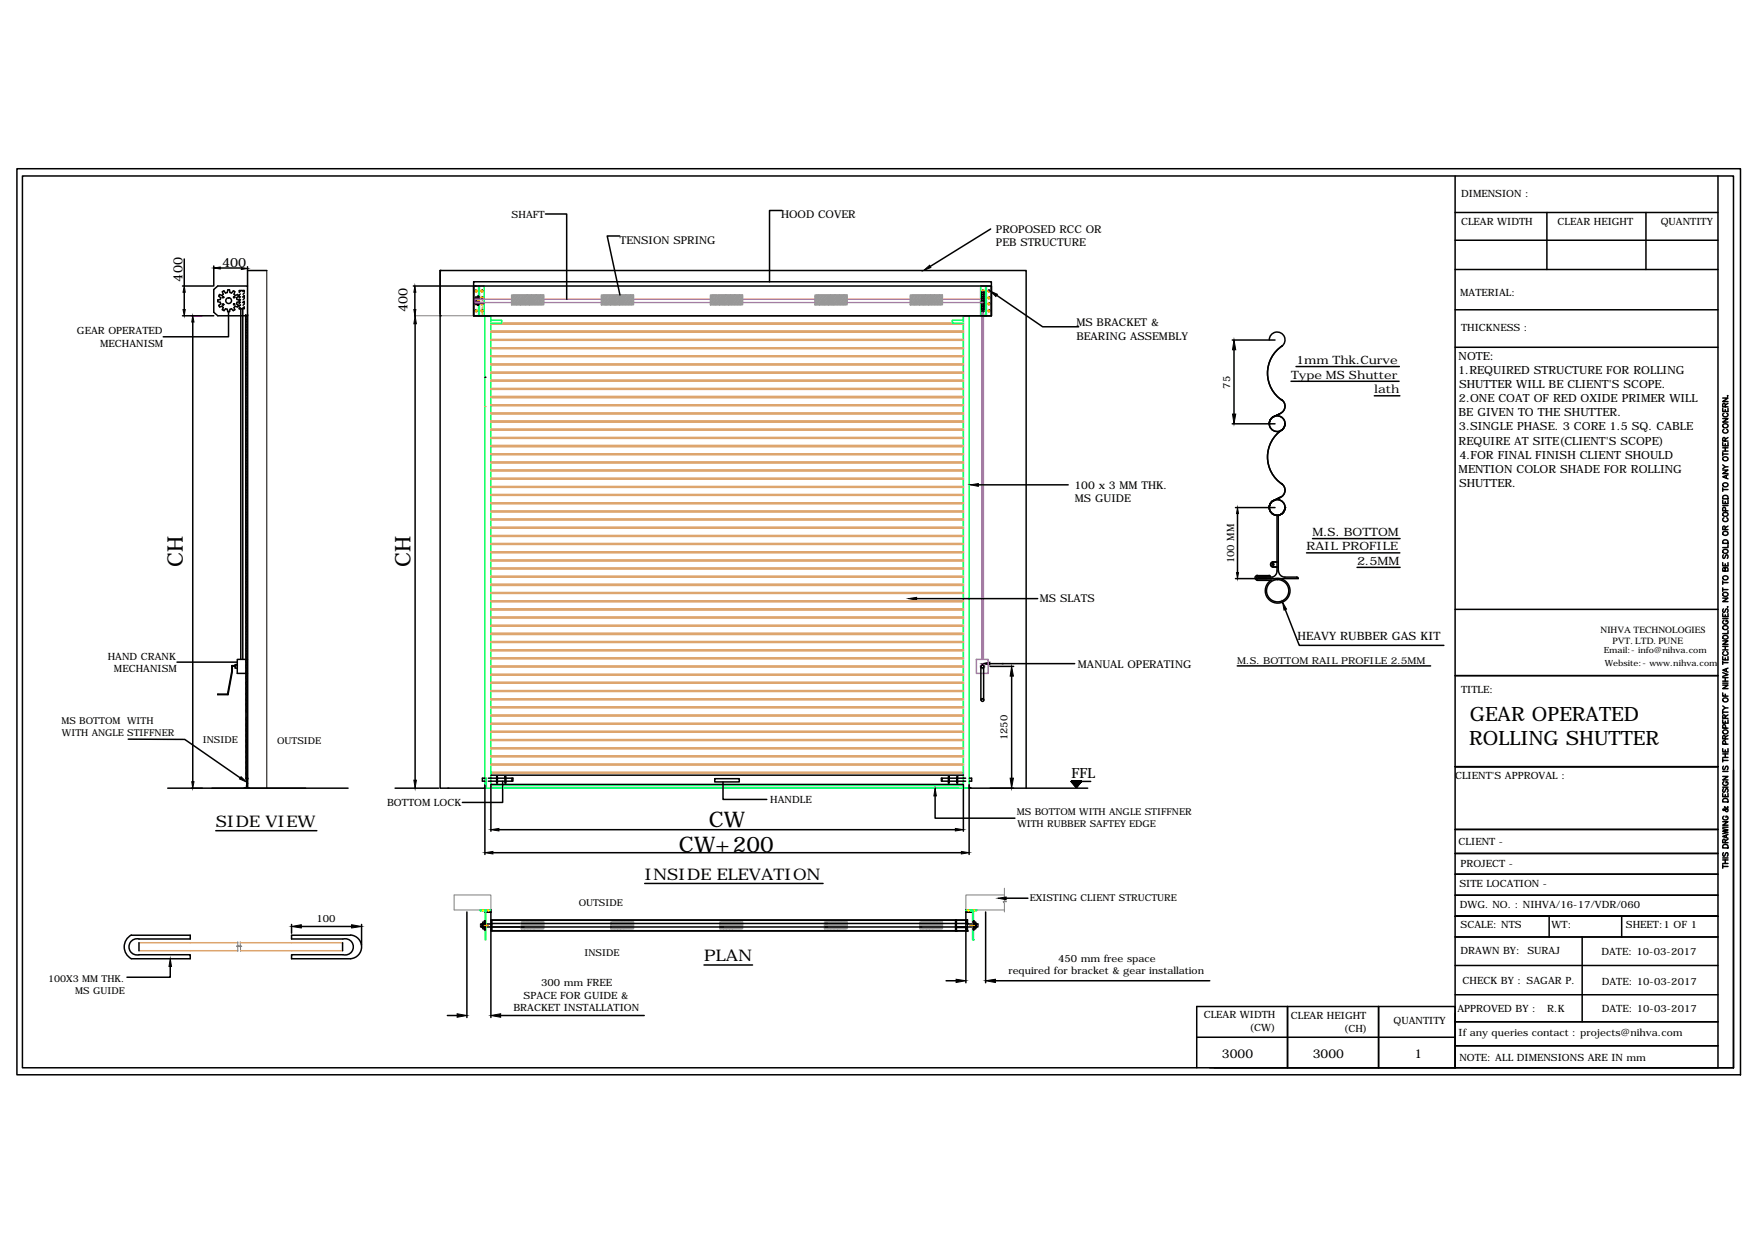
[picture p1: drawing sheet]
<svg xmlns="http://www.w3.org/2000/svg" width="297mm" height="210mm" viewBox="0 0 297 210" stroke-linecap="round" stroke-linejoin="round" font-family="sans-serif">
<!-- layer: 0 -->
<g fill="none" stroke="#dda56e" stroke-width=".25">
<path d="M83.1 59h80M83.1 58.9h80M83.1 57.6h80M83.1 57.5h80M83.1 56.2h80M83.1 56.1h80M83.1 54.8h80M83.1 54.7h80M83.1 53.5h80M82.1 68.8h.1M83.1 79.7h80M83.1 79.6h80"/>
<path d="M83.1 78.3h80M83.1 78.2h80M83.1 76.9h80M83.1 76.8h80M83.1 75.6h80M83.1 75.4h80M83.1 74.2h80M83.1 74.1h80M83.1 72.8h80M83.1 72.7h80M83.1 71.4h80M83.1 71.3h80"/>
<path d="M83.1 70h80M83.1 69.9h80M83.1 68.7h80M83.1 68.5h80M83.1 67.3h80M83.1 67.1h80M83.1 65.9h80M83.1 65.8h80M83.1 64.5h80M83.1 64.4h80M83.1 63.1h80M83.1 63h80"/>
<path d="M83.1 61.8h80M83.1 61.6h80M83.1 60.4h80M83.1 60.2h80M83.1 99.1h80M83.1 98.9h80M83.1 97.7h80M83.1 97.6h80M83.1 96.3h80M83.1 96.2h80M83.1 94.9h80M83.1 94.8h80"/>
<path d="M83.1 93.5h80M83.1 93.4h80M83.1 92.1h80M83.1 92h80M83.1 90.8h80M83.1 90.7h80M83.1 89.4h80M83.1 89.3h80M83.1 88h80M83.1 87.9h80M83.1 86.6h80M83.1 86.5h80"/>
<path d="M83.1 85.2h80M83.1 85.1h80M83.1 83.8h80M83.1 83.7h80M83.1 82.5h80M83.1 82.4h80M83.1 81.1h80M83.1 81h80M83.1 119.8h80M83.1 119.7h80M83.1 118.4h80M83.1 118.3h80"/>
<path d="M83.1 117h80M83.1 116.9h80M83.1 115.6h80M83.1 115.5h80M83.1 114.3h80M83.1 114.2h80M83.1 112.9h80M83.1 112.8h80M83.1 111.5h80M83.1 111.4h80M83.1 110.1h80M83.1 110h80"/>
<path d="M83.1 108.7h80M83.1 108.6h80M83.1 107.4h80M83.1 107.2h80M83.1 106h80M83.1 105.9h80M83.1 104.6h80M83.1 104.5h80M83.1 103.2h80M83.1 103.1h80M83.1 101.8h80M83.1 101.7h80"/>
<path d="M83.1 100.4h80M83.1 100.3h80M83.1 130.9h80M83.1 130.7h80M83.1 129.5h80M83.1 129.4h80M83.1 128.1h80M83.1 128h80M83.1 126.7h80M83.1 126.6h80M83.1 125.3h80M83.1 125.2h80"/>
<path d="M83.1 123.9h80M83.1 123.8h80M83.1 122.6h80M83.1 122.5h80M83.1 121.2h80M83.1 121.1h80M23.5 159.6h16.7M40.7 159.6h17.3M23.5 160.9h16.7M40.7 160.9h17.3"/>
</g>
<g fill="none" stroke="#0f0" stroke-width=".25">
<path d="M80.2 48.4h1.7v5.1h-1.7zM80.2 53.5h1.7M81 48.4v5.1M81.1 48.4v5.1M82.2 53.5h.9M83.1 54.2h1.8v.5h-1.8M163.1 53.5h.9v79.9h-.9zM163.1 54.2h-1.9v.5h1.9M166 48.4h1.8v5.1h-1.8zM166.3 50.4h.1l-.1 1M166.4 50.4h.1v1.1h-.1M166.6 49.6h.1v2.7l-.1-1.4v1.2l-.1-.2v-2l.1-.1v1.1z"/>
<path d="M166.6 50.4v1M166.7 48.4h.2v5.1h-.2l.2-.1v-4.9zM166.7 49.6v-.2h.1v1.5M166.8 50.9v1.5h-.1v-.1M166.8 50.9v1.5M166.8 49.4v1.5M166.8 48.4v5.1M166.9 51.6h.1M166.9 51.8h.1M166.9 50.1h.1M166.9 50.2h.1M166.9 48.4v5.1"/>
<path d="M82.1 133.4v-79.9h1v79.9M81.3 154.2v-.2h1.8v.2h-1.8h.1M82.1 154.2h.1v4.9h-.1zM163.5 154h1.8v.2h-1.8zM164.2 154.2h.3M164.6 154.2v4.9h.3M164.7 154.2v4.9"/>
<circle cx="80.6" cy="49.2" r=".15"/>
<circle cx="80.6" cy="50.4" r=".15"/>
<circle cx="80.6" cy="52.6" r=".15"/>
<circle cx="80.6" cy="51.4" r=".15"/>
<circle cx="81.6" cy="49.2" r=".15"/>
<circle cx="81.6" cy="52.6" r=".15"/>
<circle cx="81.6" cy="50.4" r=".15"/>
<circle cx="81.6" cy="51.4" r=".15"/>
<circle cx="166.4" cy="52.6" r=".15"/>
<circle cx="166.4" cy="49.2" r=".15"/>
<circle cx="167.4" cy="50.4" r=".15"/>
<circle cx="167.4" cy="49.2" r=".15"/>
<circle cx="167.4" cy="51.4" r=".15"/>
<circle cx="167.4" cy="52.6" r=".15"/>
</g>
<path d="M81.6 52v1.5h-1.4M166.3 52.8v.7h1.5" fill="none" stroke="#b88a5c" stroke-width=".25"/>
<path d="M80.3 51.2h86.1M81.6 51.4l.2 .1M166.4 50.7h-86.1v.5h1.3M166.4 50.2v1.9M166.5 50.2v1.9" fill="none" stroke="#f0f" stroke-width=".25"/>
<path d="M81.8 50.8l-.2 .1" fill="none" stroke="#b85c8a" stroke-width=".25"/>
<path d="M81.8 133.4h82M82.3 131.7v1.7M83.1 133h79.8v.4M83.1 133.4h79.1" fill="none" stroke="#0ff" stroke-width=".25"/>
<g fill="none" stroke="#000" stroke-width=".25">
<path d="M2.9 28.6h291.7v153.3h-291.7zM3.8 29.8h289.6v150.9h-289.6zM92.3 36.2h3.6v14.5M104.9 39.9h-2.1l2.1 10M132.4 35.6h-2.2v12.1M167.7 38.8l-10.3 6.3M246.3 29.8v150.9v-10.3h-43.7v10.3M246.3 36h44.5M261.8 36v9.6M278.6 36v9.6M290.8 29.8v150.9h-86M30.9 48.4h5.2"/>
<path d="M30.9 53.5h5.3M31.2 43.8v4.6M31.2 49.5v2.9M32.6 54.5v77.8M36.2 49l.7-.6h5v5.1h-5l-.7-.6zM36.2 45v3.4M36.2 45.4h4.5M36.9 51.1l.4 .1 .1 .2-.4 .3M36.9 50.7v.3M37 50.2l.4 .2-.1 .3-.4 .1M37 51.7l.2 .2M37.2 52l.4-.2 .2 .3-.2 .3"/>
<path d="M37.2 49.8l-.2 .3M37.6 49.4l.2 .4-.2 .2-.4-.1M37.7 52.4l.2 .2M37.9 49.2l-.2 .2M37.9 52.6l.3-.3 .3 .1 .1 .4M38.6 49.1l-.1 .4-.3 .1-.3-.3M38.7 52.8v4.2h-11.1M38.8 49.1l.1 .4 .3 .1 .3-.3M38.8 49.1h-.2M38.8 52.7h-.2M39.5 52.6l-.3-.3-.3 .1-.1 .4M39.5 49.2l.2 .2-.1 .4 .2 .2 .4-.2 .2 .3"/>
<path d="M40.2 52l-.4-.2-.2 .3 .1 .3-.2 .2M40.4 51.7l-.2 .2M40.4 50.2l-.4 .2 .1 .3 .4 .1M40.5 49.4v-.2h.8v.2M40.5 50v.4M40.5 51v.4M40.5 52.1v.2M40.5 50.7v.3M40.5 51.1l-.4 .1-.1 .2 .4 .3M40.7 49.8l-.2 .1M40.7 50.7l-.2 .2 .2-.2M40.7 51.6l-.2 .2 .2-.2"/>
<path d="M40.7 50.2l-.2 .2M40.7 51.2l-.2 .1M40.7 52.1l-.2 .2M40.8 52.3v59.3M40.8 49.2l-.3 .3M41.1 52.3v59.3M41.3 49.2l-.2 .1M41.3 50.1l-.2 .2M41.3 51l-.2 .2M41.3 52.1v.2h-.8M41.3 50v.4M41.3 51v.4"/>
<path d="M41.3 49.6l-.2 .2M41.3 50.5l-.2 .2M41.3 51.5l-.2 .2M41.3 51.9l-.3 .4M41.9 45.2v3.2M41.9 45.8h3.3M70 48.4h10.6M70.2 49.5v4M70.3 54.8v77.3M74.5 45.8h.1M74.5 53.5h.1M74.5 45.8v7.4"/>
<path d="M80.2 47.7h87.6v5.8h-87.6zM80.5 50.7h.5M80.5 51.2h.5M80.5 50.9h.1M80.8 50.2h.2v1.5h-.2zM80.8 50.6h-.3v.7h.3M80.8 50.4h-.2v1.1h.2M80.8 50.3h.2M80.8 50.4h.2M80.8 51.4h.2M80.8 51.6h.2M166 48.4h1.8v5.1h-87.6v-5.1h87.6"/>
<path d="M166.1 49.5l.2 .1 .2-.1M166.1 49.4v3M166.1 49.8h.4M166.1 50.2h.4M166.2 50.6h.3M166.2 50.9h.3M166.5 51.3h-.3M166.5 51.6h-.3M166.5 52h-.4M166.5 52.7h-.4M166.5 49.4v3l-.2-.1-.2 .1M168.7 50l7.8 5.3h6.1"/>
<path d="M208.6 57.6h7.2M208.9 59.2v10.9M214.8 57.5a1.33 1.33 0 0 1 2-1.1 1.33 1.33 0 0 1 .1 2.2M217 58.5a5.5 5.5 0 0 0 0 9.3M246.3 45.6h44.5M246.3 40.7h44.5M246.3 52.4h44.5M246.3 58.8h44.5M82.1 63.9h.1M208.6 71.7h7.2M214.8 71.7h.1M215.4 70.6l1.3-.6-1.3 .6"/>
<path d="M215.4 70.6a1.33 1.33 0 0 0 .1 2.3 1.33 1.33 0 0 0 2-1.2M216.8 67.6a1.33 1.33 0 0 1 .7 1.2 1.33 1.33 0 0 1-.8 1.2 1.33 1.33 0 0 0 .2-2.4M216.9 72.8a1.33 1.33 0 0 0-.1-2.3 1.33 1.33 0 0 0-2 1.2 1.33 1.33 0 0 1 2-1.1 1.33 1.33 0 0 1 0 2.3M217 72.7a5.5 5.5 0 0 0 0 9.3M218.5 64.5h18.3M219.4 62h17.4M232.6 67h4.3M291.6 79.6h.9l-.9 .6h.9M291.6 74.9v.6h.9v-.6M291.6 70.9h.9l-.9 .5h.9M291.6 69.1v.6h.9v-.6M291.6 67.4h.9l-.9 .6h.9"/>
<path d="M291.6 76.6v.6M291.6 78.7l.4 .3M291.6 76.9h.9M291.6 76.4h.9M291.6 75.8h.9M291.6 71.9a.42 .42 0 0 1 .6-.2 .42 .42 0 0 1 .1 .6 .43 .43 0 0 1-.5 .1 .43 .43 0 0 1-.2-.5zM291.7 77.4a.43 .43 0 0 1 .5 0 .43 .43 0 0 1 .2 .4 .42 .42 0 0 1-.6 .2 .42 .42 0 0 1-.1-.6zM291.8 72.7a.33 .33 0 0 0-.2 .3 .33 .33 0 0 0 .3 .3h.2a.33 .33 0 0 0 .4-.3 .33 .33 0 0 0-.2-.3M291.8 70a.3 .3 0 0 0-.2 .3 .3 .3 0 0 0 .3 .3h.2a.3 .3 0 0 0 .4-.3 .3 .3 0 0 0-.2-.3M292 74.7v-.5l-.3-.1-.1 .6h.9M292 68.9v-.5l-.3-.1-.1 .6h.9M292 69.3v.4"/>
<path d="M292 75.1v.4M292 75.8v.6M292.4 67h.1M292.5 79h-.5l-.4 .4M292.5 74.1l-.5 .3M292.5 68.3l-.5 .3M165.6 82.1h15.2M209.1 97.9h10.6M209.1 85.9h6.7M209.5 86.9v10M212.8 97.4h2M212.8 98.2h2.4"/>
<path d="M212.8 97.6h2.2M212.8 98h2.9M212.8 97.6l-.2 .2 .2 .2M212.8 97.4a.4 .4 0 0 0-.4 .4 .4 .4 0 0 0 .4 .4M213.1 97.7h2.3M213.1 97.7l-.2 .2M214.8 85.9h.1M214.8 97.4l.2 .2M215.4 84.8a1.33 1.33 0 0 0 .1 2.3 1.33 1.33 0 0 0 2-1.2M215.5 95.1h.6M215.5 95.2h.6M215.5 96h.6"/>
<path d="M215.5 95.1a.44 .44 0 0 0-.5 .5 .44 .44 0 0 0 .5 .4M215.5 95.2a.4 .4 0 0 0-.4 .4 .4 .4 0 0 0 .4 .4M215.7 98a2.1 2.1 0 0 1 2.6 2.3 2.1 2.1 0 0 1-3.2 1.4 2.1 2.1 0 0 1 .1-3.5M216.1 87.3v9.4M216.1 96.7a1.08 1.08 0 0 1-.7 1M216.4 87.4v9.2M216.4 96.6a1.08 1.08 0 0 0 1.1 1.1M216.5 87.2l-.1 .1M216.7 84.2l-1.3 .6 1.3-.6M216.8 81.8a1.33 1.33 0 0 1 .7 1.2 1.33 1.33 0 0 1-.8 1.2 1.33 1.33 0 0 0 .2-2.3M216.9 87a1.33 1.33 0 0 0-.1-2.3 1.33 1.33 0 0 0-2 1.2 1.33 1.33 0 0 1 2-1.2 1.33 1.33 0 0 1 0 2.4M217.5 85.9h.1"/>
<path d="M217.5 97.7h2.1l.1 .2M221.1 93.6h15.8M222.2 91.2h14.8M229.7 96h7.3M291.6 95.2v.6h.9v-.6M291.6 84.7v.5h.9v-.5M291.6 82.6v.6M291.6 98.3v.6M291.6 99.5v.6M291.6 99.8h.9M291.6 98.6h.9M291.6 85.6h.9"/>
<path d="M291.6 82.9h.9M291.6 97.6a.42 .42 0 0 1 .6-.1 .42 .42 0 0 1 .1 .6 .43 .43 0 0 1-.5 0 .43 .43 0 0 1-.2-.5zM291.6 93.2a.42 .42 0 0 1 .6-.2 .42 .42 0 0 1 .1 .6 .43 .43 0 0 1-.5 0 .43 .43 0 0 1-.2-.4zM291.6 91.6a.5 .5 0 0 1 .9 .1v.3h-.9zM291.6 90.1a.42 .42 0 0 1 .6-.2 .42 .42 0 0 1 .1 .6 .43 .43 0 0 1-.5 .1 .43 .43 0 0 1-.2-.5zM291.6 86.9a.44 .44 0 0 1 .6-.2 .44 .44 0 0 1 .2 .5 .44 .44 0 0 1-.5 .2 .44 .44 0 0 1-.3-.5zM291.6 84a.5 .5 0 0 1 .9 .1v.3h-.9zM291.7 93.9l-.1 .2 .1 .4 .2-.1 .3-.5 .3 .2-.2 .4M291.7 81.8a.43 .43 0 0 1 .5 0 .43 .43 0 0 1 .2 .4 .42 .42 0 0 1-.6 .2 .42 .42 0 0 1-.1-.6zM291.8 87.7a.33 .33 0 0 0-.2 .3 .33 .33 0 0 0 .3 .3h.2a.33 .33 0 0 0 .4-.3 .33 .33 0 0 0-.2-.3M292 96.3l.2-.2h.2l.1 .2v.4h-.9l.1-.6 .3 .1v.5M292 89.6v-.5h-.3l-.1 .5h.9"/>
<path d="M292 84.9v.3M292 95.4v.4M292 86.5v-.5l-.3-.1-.1 .6h.9M292.2 80.5v.4M292.5 92.2v.5h-.9M292.5 80.4l-.9 .3 .9 .4M292.5 89.1l-.5 .3M30 112.1h10.2M39.8 112.7h-.6v1l-.7 3.8-1.6 .1h1.7l.7-3.9M39.8 112.8h-.5v.9M40.2 112.8v-.3h-.4v.6h.4M41.9 111.6h-1.7v2.4h1.7"/>
<path d="M155.1 101.3h20.5M166 112.8v5.7M166.5 112.8v5.7M167.5 112.3h14.4M167.6 112.8h4M169.6 112.3h.1M171.2 114.5v17.2M209.4 112.7h32.7M217.5 103.2l2.4 6h24.5M246.3 114.4h44.5M246.3 103.2h44.5M291.6 117.3v.5h.9"/>
<path d="M291.6 116h.9l-.9 .6h.9M291.6 113.9l.9 .3-.9 .3M291.6 111.2v.5h.9v-.5M291.6 108.5h.9l-.9 .6h.9M291.6 103.9v.5h.9v-.5M291.6 101.2h.9l-.9 .6h.9M291.6 111.9v.6M291.6 119.5l.4 .3M291.6 115.6h.9M291.6 115.3h.9M291.6 114.7h.9M291.6 112.2h.9"/>
<path d="M291.6 110h.9M291.6 109.4h.9M291.6 104.7h.9M291.6 118.3a.42 .42 0 0 1 .6-.2 .42 .42 0 0 1 .1 .6 .43 .43 0 0 1-.5 .1 .43 .43 0 0 1-.2-.5zM291.6 107.7a.41 .41 0 0 1 .6-.2 .41 .41 0 0 1 .1 .6 .43 .43 0 0 1-.5 .1 .43 .43 0 0 1-.2-.5zM291.6 100.4a.42 .42 0 0 1 .6-.1 .42 .42 0 0 1 .1 .6 .43 .43 0 0 1-.5 0 .43 .43 0 0 1-.2-.5zM291.7 106a.43 .43 0 0 1 .5-.1 .43 .43 0 0 1 .2 .5 .42 .42 0 0 1-.6 .2 .42 .42 0 0 1-.1-.6zM291.7 103.1l-.1 .2 .1 .4 .2-.1 .3-.5 .3 .2-.2 .4M291.8 110.3a.33 .33 0 0 0-.2 .4 .33 .33 0 0 0 .3 .2h.2a.33 .33 0 0 0 .4-.2 .33 .33 0 0 0-.2-.4M291.8 105a.33 .33 0 0 0-.2 .4 .33 .33 0 0 0 .3 .2h.2a.32 .32 0 0 0 .4-.3 .32 .32 0 0 0-.4-.3v.2M292 104.1v.3M292 109.4v.6"/>
<path d="M292 111.4v.3M292 114.7v.6M292 117.5v.3M292.2 113.2v.5M292.4 102.7h.1zM292.5 119.8h-.5l-.4 .4M292.5 113.1l-.9 .3 .9 .4M292.5 106.8v.5h-.9M21.7 125.1l9.6 .1 9.4 6.5M28.4 133.4h30.5M41.7 131.9l.1 .2M41.7 131.8l.1 .2"/>
<path d="M41.7 131.8l.1-.1 .1 .2M41.8 133l-.1 .4h-.4M41.8 132.1v1.3M41.8 133.4h.3M41.9 131.9l-.1-.3-.1 .3M66.9 133.4h7.3M75.8 133.4h.1M82.1 133.4h-7.6v-87.6h99.2v87.6M82.1 132.9v11.7M82.1 131.7h-.5v.5h.5M82.7 131.7h1.4M82.7 132.2h1.4"/>
<path d="M83.1 133v7.7M83.1 131.2h80M83.1 132.8h80M84.1 131.5h.1v1.1h-.1zM84.2 131.7h1.3M84.2 132.2h1.3M85.1 132.3v3.5h-6.8M85.5 131.5h.1v1.1h-.1zM85.6 131.7h1.2v.5h-1.2M86.8 131.7h-.2v.5M121 131.8h4.1v.6h-4.1zM122.4 132.4v2.9h7.4"/>
<path d="M158.3 134.7v3.8h13.5M159.3 131.7h.2v.5M160.5 131.7h-1.2v.5h1.2M160.5 131.5h.1v1.1h-.1zM160.6 131.7h1.4M160.6 132.2h1.4M162 131.5h.1v1.1h-.1zM162.1 131.7h1.3M162.1 132.2h1.3M163.1 133v7.7M164 133.4h20.1M164 132.9v11.7"/>
<path d="M164.1 131.7h.4v.5h-.4M164.2 133.3h.1M181.3 132.3h.1M181.4 132.3h-.1M181.5 132.3l-.1 .1zM181.5 132.4l.1-.1-.1 .1M181.5 132.5l.1-.2-.1 .2M181.6 132.6v-.3v.3M181.6 132.3v.2zM181.6 132.6l.1-.3-.1 .3M181.6 132.7l.2-.4-.1 .4 .1-.4-.1 .4M181.7 132.3l-.1 .3z"/>
<path d="M181.7 132.3l-.1 .3M181.8 132.7l.1-.4-.1 .5M181.8 132.8l.2-.5-.2 .5M181.8 132.3l-.1 .4zM181.9 132.9l.2-.6-.1 .7 .2-.7-.2 .7M182 133l.3-.7-.2 .8M182 132.3l-.2 .6zM182 132.3l-.1 .6M182.2 133.2l.2-.9-.2 1M182.3 132.3l-.2 .8M182.4 132.3l-.3 .9zM182.4 133l.2-.7-.2 .8 .2-.8-.4 .9"/>
<path d="M182.5 132.3l-.3 .9zM182.5 132.9l.2-.6-.2 .6M182.5 132.8l.2-.5-.1 .5M182.6 132.8l.1-.5-.1 .5M182.6 132.3l-.2 .7zM182.6 132.7l.1-.4-.1 .5M182.7 132.3l-.2 .6M182.7 132.7l.1-.4-.1 .4M182.7 132.6l.2-.3-.1 .3M182.8 132.5l.1-.2-.1 .2M182.8 132.3l-.1 .3zM182.9 132.4l.1-.1-.2 .2"/>
<path d="M183 132.3v.1M184.6 132.3h-1.6l-.8 1-.9-1h1.7v.1M290.8 129.8h-44.5h44.5M291.6 139.1h.9l-.9 .6h.9M291.6 134.3v.6h.9v-.6M291.6 131.4h.9l-.9 .6h.9M291.6 126.7v.6h.9v-.6M291.6 121.9v.5h.9v-.5M291.6 120.3v.5M291.6 128.4v.6M291.6 133.3h.9M291.6 130.6h.9"/>
<path d="M291.6 128.7h.9M291.6 128.2h.9M291.6 127.6h.9M291.6 120.6h.9M291.6 123.7a.42 .42 0 0 1 .6-.1 .42 .42 0 0 1 .1 .5 .43 .43 0 0 1-.5 .1 .43 .43 0 0 1-.2-.5zM291.7 135.2h.2h.4l.2 .5h-.9zM291.7 133.5l-.1 .2 .1 .4 .2-.1 .3-.5 .3 .2-.2 .4M291.7 129.7l-.1 .2 .1 .4 .2-.1 .3-.5 .3 .2-.2 .4M291.8 138.2a.33 .33 0 0 0-.2 .3 .33 .33 0 0 0 .3 .3h.2a.32 .32 0 0 0 .4-.3 .32 .32 0 0 0-.4-.3v.2M291.8 132.3a.33 .33 0 0 0-.2 .4 .33 .33 0 0 0 .3 .3h.2a.32 .32 0 0 0 .4-.4 .32 .32 0 0 0-.4-.3v.2M292 136.6h-.1a.53 .53 0 0 1 .5 .8h-.3l-.3-.5-.2 .2 .1 .1 .2-.1 .5-.3v-.2M292 125.1v-.5l-.3-.1-.1 .6h.9"/>
<path d="M292 121.6v-.5h-.3l-.1 .5h.9M292 122.1v.3M292 126.9v.4M292 127.6v.6M292 134.5v.4M292 126v-.5l-.3-.1-.1 .6h.9M292 123.3v-.5l-.3-.1-.1 .6h.9M292.5 124.5l-.5 .3M292.5 121l-.5 .3M293.4 130.4v50.3h-44.5M23.5 159.6v1.3M36.5 140.6h17.1"/>
<path d="M49.3 156.5v1.5M51 156.8h8.5M58 158.9h-8.7v-.6h10a2.01 2.01 0 0 1 1.9 2 2.01 2.01 0 0 1-1.9 2h-10v-.7h8.7M58 159.6v1.3M58 159a1.38 1.38 0 0 1 1.8 1.3 1.38 1.38 0 0 1-1.8 1.3M61.2 156.5v3.5M79 154.4v17.8M81.3 154h1.8v.2M81.6 156.9h.5M81.6 156.4h.5M81.6 156.7h.1M82 155.9h.1v1.5h-.1z"/>
<path d="M82 156.3h-.4v.7h.4M82 156.1h-.3v1.1h.3M82 156h.1M82 156.2h.1M82 157.1h.1M82 157.3h.1M82.4 154.1h-.2v.3h.2M82.5 154.1h.3M82.5 154.4h.3M82.9 154.1h.2M82.9 154.4h.2M83.1 154.4h-1v-.4h1v18.2"/>
<path d="M83.1 155.8h80.6l-.1 .1M83.1 155.7h80.6v1.9h-80.6zM83.1 157.6h80.6M83.3 156.4h-1.9v.5h6.8h-4.9M83.3 155.7v1.9M83.4 144.3h79.3M84.4 140.4h77.3M88.6 156.9h-.4h73.5M109.1 149.5h30.2M161.7 156.9h.1M161.7 156.9h1.9M161.7 155.7v1.9l.2-.2"/>
<path d="M161.8 156.4l.1-.1-.2 .1h.2M161.8 155.7l-.1 .1M161.8 156.9l-.1 .1M161.8 155.7l-.1 .2M161.9 155.9l-.2 .1M161.9 156.1l-.2 .1M161.9 157h-.2M161.9 157.2l-.2 .1M161.9 157.4l-.2 .1M161.9 157.6h.1M161.9 156.9l1.8 .1M161.9 156.2l-.2 .1h-78.6"/>
<path d="M161.9 155.8l-.2 .1M161.9 155.9l-.2 .2M161.9 156l-.2 .2M161.9 156.2l-.2 .2M161.9 155.7v1.9M161.9 157l-.2 .2M161.9 157.1l-.2 .1M161.9 157.3l-.2 .1M161.9 157.5l-.1 .1M161.9 157.6h-.1M163.5 154.4h1v-.4h-1v12.4M163.5 154.1h.1"/>
<path d="M163.5 154.4h.1M163.5 155.7v.6M163.5 157v.6M163.6 155.7v.6M163.6 157v.6M163.6 155.7h.1M163.6 155.9l.1-.2-.1 .2M163.6 157h.1M163.6 157.1l.1-.1-.1 .1M163.6 157.6l.1-.2-.1 .2M163.6 156.4h1.9v.5h-3.8M163.6 155.7v.1"/>
<path d="M163.7 155.7l-.1 .1M163.7 157l-.1 .1M163.7 155.9l-.1 .1M163.7 156.2h-.1M163.7 156.3h.1M163.7 157.2l-.1 .1M163.7 157.5l-.1 .1 .1-.1M163.7 157.6h.1M163.7 156.3l-1.9 .1M163.7 155.8l-.1 .1M163.7 156l-.1 .1M163.7 156l-.1 .2"/>
<path d="M163.7 156.2l-.1 .1M163.7 157l-.1 .2M163.7 157.1l-.1 .2M163.7 157.3l-.1 .1M163.7 157.3l-.1 .2M163.8 154.1h.2M163.8 154.4h.2M164.2 154.1h.2v.3h-.2M164.7 155.9h.2v1.5h-.2zM164.7 156.9h.6M164.7 156h.2M164.7 156.2h.2"/>
<path d="M164.7 157.1h.2M164.7 157.3h.2M164.9 156.3h.4v.7h-.4M164.9 156.1h.2v1.1h-.2M165.1 156.7h.2M165.3 154h-1.8v.2M166.8 154.4v12M170.3 152h3.7M246.3 140.4h44.5M246.3 144.5h44.5M246.3 148h44.5M246.3 151.5h44.5"/>
<path d="M246.3 158.6h44.5M262.2 155.1v3.5M267.8 158.6v14.4M274.5 155.1v3.5M290.8 155.1h-44.5h44.5M291.6 140.3l.9 .2-.9 .2 .9 .2-.9 .2M291.6 146.7h.9M291.6 146.4v.6M291.6 146.2h.9M291.6 145.6h.9M291.6 145.2h.9M291.6 140h.9"/>
<path d="M291.7 144.3l-.1 .3 .1 .3h.2l.3-.6 .3 .3-.2 .3M291.7 143l.2-.1 .4 .1 .2 .5h-.9zM292 142.6v-.5h-.3l-.1 .5h.9M292 145.6v.6M292.2 141.4v.4M292.5 141.3l-.9 .3 .9 .3M292.5 142.1l-.5 .3M23.5 161.6h8.7v.7h-10a2.28 2.28 0 0 1 0-4h10v.6h-8.7a1.37 1.37 0 0 0-1.7 1.4 1.37 1.37 0 0 0 1.7 1.3M28.8 163.6v1.8h-7.3M75.7 171.9h1.7M84.7 171.9h24.3M119.2 163.4h8.2"/>
<path d="M160.1 166h1.7M168.5 166h36.3M202.6 175.6h43.7M217.9 170.4v10.3M233.3 170.4v10.3M246.3 171.5v9.2h-40.8M246.3 173h44.5M246.3 163.4h44.5M246.3 177h44.5M246.3 168.4h44.5"/>
<circle cx="37.8" cy="51.5" r=".12"/>
<circle cx="37.8" cy="50.3" r=".12"/>
<circle cx="38.7" cy="50.9" r=".49"/>
<circle cx="39.6" cy="50.3" r=".12"/>
<circle cx="39.6" cy="51.5" r=".11"/>
<circle cx="215.5" cy="95.6" r=".15"/>
<circle cx="216.2" cy="100" r="1.88"/>
<circle cx="166.3" cy="118.5" r=".23"/>
<circle cx="166.3" cy="112.8" r=".23"/>
</g>
<!-- layer: labeling -->
<g fill="none" stroke="#b85cb8" stroke-width=".25">
<path d="M166.2 52.3v59.3M166.4 52.3v59.3M165.3 111.6h1.9v2.4h-1.9z"/>
<circle cx="166.3" cy="112.8" r=".36"/>
</g>
<!-- layer: 0 -->
<g fill="#000" stroke="#000" stroke-width=".17">
<path d="M31 52.4h.4l-.2 1.1zM31.2 48.4l.2 1.1h-.4zM32.6 53.5l.2 1h-.3zM36.2 45.4l1.1-.2v.3zM40.8 45.3l1.1 .2-1.1 .1zM70.3 53.5l.2 1.3h-.5zM70.2 48.4l.2 1.1h-.4zM70 52.4h.4l-.2 1.1zM156.3 45.8l1-.9 .3 .4zM167.6 49.3l1.2 .5-.2 .4zM208.9 57.6l.3 1.6h-.6zM208.6 70.1h.6l-.3 1.6z"/>
<path d="M164.2 82.1l1.4-.2v.4zM209.5 85.9l.1 1h-.3zM209.3 96.9h.3l-.1 1zM153.8 101.3l1.3-.2v.5zM166.2 112.3l1.3-.2v.5zM171.2 112.8l.3 1.7h-.5zM217.1 101.9l.6 1.2-.4 .2zM32.5 132.3h.3l-.2 1.1zM40.8 131.5l1 .9-1.3-.5zM70 132.1h.5l-.2 1.3zM158.3 133.4l.2 1.3h-.4zM171 131.7h.5l-.3 1.7z"/>
<path d="M49.3 156.8l1.7-.3v.6zM59.5 156.5l1.7 .3-1.7 .3zM82.1 144.3l1.3-.2v.5zM83.1 140.4l1.3-.2v.5zM161.7 140.2l1.4 .2-1.4 .3zM162.7 144.1l1.3 .2-1.3 .3zM168.9 152l1.4-.2v.5zM28.8 162.3l.2 1.3h-.4zM77.4 171.6l1.6 .3-1.6 .3zM83.1 171.9l1.6-.3v.6zM161.8 165.8l1.7 .2-1.7 .3zM166.8 166l1.7-.2v.5z"/>
</g>
<!-- layer: hatch -->
<path d="M41.9 45.8h3.3M70.3 53.5h10.5M40.2 159.4v.6l.3 .2-.5-.1 .2 .2v.8M40.7 159.4v.6l.2 .2-.4-.1 .2 .2v.8M76.9 151.5h6.2v2.5h-6.2zM170 151.5h-6.5v2.5h6.5M170 150.4v2l.3 .2h-.5l.2 .3v1.5" fill="none" stroke="#808080" stroke-width=".17"/>
<!-- layer: 0 -->
<g fill="none" stroke="#f00" stroke-width=".25">
<path d="M80.3 50.9h.3M80.3 49.3h.5M80.3 50.4h.5M80.3 52.6h.5M80.3 51.4h.5M80.6 49.1v.4M80.6 50.2v.4M80.6 51.2v.4M80.6 52.4v.4M80.7 50.9h.1M80.8 50.4h.3M80.8 50.9h.3"/>
<path d="M80.8 51.5h.3M81.3 49.3h.5M81.3 50.4h.5M81.3 52.6h.5M81.3 51.4h.5M81.6 49.1v.4M81.6 50.2v.4M81.6 51.2v.4M81.6 52.4v.4M166.2 49.3h.4M166.2 52.6h.4M166.4 49.1v.4"/>
<path d="M166.4 52.4v.4M167.1 49.3h.5M167.1 50.4h.5M167.1 52.6h.5M167.1 51.4h.5M167.4 49.1v.4M167.4 50.2v.4M167.4 51.2v.4M167.4 52.4v.4M81.4 156.7h1.3M81.7 154.1v.1M81.7 154h.1"/>
<path d="M81.9 156.1h.3M81.9 157.2h.3M82.7 154.1v.1M82.7 154h.1M163.9 154.1v.1M163.9 154h.1M164.2 156.7h1.2M164.7 156.1h.3M164.7 157.2h.2M164.9 154.1v.1M164.9 154h.1"/>
</g>
<path d="M81.6 154v.2M81.8 154v.2M82.1 156.9h.1M82.1 156.4h.1M82.6 154v.2M82.7 154v.2M163.8 154v.2M164 154v.2M164.6 156.9h.1M164.6 156.4h.1M164.8 154v.2M164.9 154v.2" fill="none" stroke="#ff0" stroke-width=".25"/>
<g fill="#0f0" stroke="#0f0" stroke-width=".17">
<path d="M166.8 49.4l.1 1zM166.8 49.4l.1 1z"/>
<path d="M166.8 50.4v.5zM166.8 50.4v.5z"/>
<path d="M166.8 50.9v.5zM166.8 50.9v.5z"/>
<path d="M166.8 51.4l.1 .1zM166.8 51.4l.1 .1z"/>
<path d="M166.8 51.5l.1 .9zM166.8 51.5l.1 .9z"/>
</g>
<!-- layer: Guides -->
<path d="M41.6 53.3v78.5M41.9 53.3v80.1" fill="none" stroke="#000" stroke-width=".3"/>
<!-- layer: strips -->
<g fill="none" stroke="#000" stroke-width=".17">
<path d="M41.9 53.4l-.3 .4 .3 .5-.2 .2v.4l.2 .2M41.9 55.2l-.3 .4 .3 .5M41.9 56.1l-.3 .5 .3 .4-.2 .3v.3l.2 .3M41.9 57.9l-.3 .5 .3 .4-.2 .3v.3l.2 .3M41.9 59.8l-.3 .4 .3 .5-.2 .2v.4l.2 .2M41.9 65.3l-.3 .5 .3 .4-.2 .3v.3l.2 .3M41.9 67.2l-.3 .5 .3 .4-.3 .4 .3 .5-.2 .3v.3l.2 .3M41.9 69.9l-.3 .5 .3 .4-.3 .5 .3 .4-.2 .4v.3l.2 .3M41.9 72.7l-.3 .4 .3 .5-.2 .3v.3l.2 .3M41.9 74.5l-.3 .4 .3 .5-.2 .3v.3l.2 .3M41.9 76.3l-.3 .5 .3 .4-.2 .3v.4l.2 .2M41.9 78.3l-.3 .4 .3 .5"/>
<path d="M41.9 79.1l-.3 .5 .3 .4M41.9 61.6l-.3 .4 .3 .5M41.9 62.5l-.3 .5 .3 .4-.2 .3v.3l.2 .3M41.9 64.3l-.3 .5 .3 .4M41.9 80.1l-.3 .5 .3 .5M41.9 99.2l-.3 .5 .3 .4-.3 .5 .3 .4M41.9 97.3l-.3 .5 .3 .4-.3 .5 .3 .4M41.9 87.9l-.3 .5 .3 .4-.3 .5 .3 .4M41.9 86l-.3 .5 .3 .4-.3 .5 .3 .4M41.9 81.1l-.3 .4 .3 .5-.3 .3v.5l.3 .4M41.9 94.5l-.3 .5 .3 .4-.2 .3v.3l.2 .3M41.9 96.3l-.3 .5 .3 .4"/>
<path d="M41.9 92.6l-.3 .5 .3 .4-.3 .5 .3 .5M41.9 90.7l-.3 .5 .3 .4-.3 .5 .3 .5M41.9 89.8l-.3 .4 .3 .5M41.9 83.2l-.3 .5 .3 .4-.2 .3v.3l.2 .3M41.9 85l-.3 .5 .3 .4M41.9 110.5l-.3 .5 .3 .4-.3 .5 .3 .4M41.9 108.6l-.3 .5 .3 .4-.3 .5 .3 .4M41.9 113.3l-.3 .5 .3 .4-.3 .5 .3 .5M41.9 115.2l-.3 .5 .3 .4-.2 .3v.3l.2 .3M41.9 117l-.3 .5 .3 .4-.2 .3v.3l.2 .3M41.9 118.9l-.3 .4 .3 .4M41.9 119.8l-.3 .4 .3 .5"/>
<path d="M41.9 112.4l-.3 .4 .3 .5M41.9 105.8l-.3 .5 .3 .4-.2 .3v.3l.2 .3M41.9 107.6l-.3 .5 .3 .4M41.9 103.9l-.3 .5 .3 .4-.3 .5 .3 .5M41.9 102l-.3 .5 .3 .4-.3 .5 .3 .5M41.9 101.1l-.3 .4 .3 .5M41.9 130.5l-.3 .4 .3 .4M41.9 128.6l-.3 .5 .3 .4-.2 .3v.3l.2 .3M41.9 126.8l-.3 .5 .3 .4-.2 .3v.3l.2 .3M41.9 121.3l-.3 .5 .3 .4M41.9 122.2l-.3 .5 .3 .4-.2 .3v.3l.2 .3M41.9 124.1l-.3 .4 .3 .5"/>
<path d="M41.9 125l-.3 .4 .3 .5-.2 .3v.3l.2 .3"/>
</g>
<!-- layer: bracket -->
<path d="M41.9 48.1v5.2" fill="none" stroke="#000" stroke-width=".17"/>
<!-- layer: hatch -->
<path d="M41.9 45.8v87.6M45.2 45.8v87.6" fill="none" stroke="#000" stroke-width=".17"/>
<!-- layer: Dimension -->
<path d="M32.4 53.5h1.8" fill="none" stroke="#f0f" stroke-width=".25"/>
<!-- layer: 0 -->
<g fill="none" stroke="#989898" stroke-width=".25">
<path d="M86.6 49.9h5.4v1.7h-5.4zM86.9 49.9l-.3 .3M87.2 49.9l-.6 .6M87.2 50l-.3 .3M87.4 51.6l1.8-1.7-1.8 1.7M87.4 49.9l-.8 .8M87.7 49.9l-1.1 1M88 49.9l-1.4 1.2M88.1 51.6l1.9-1.7-1.9 1.7M88.2 49.9l-1.6 1.4M88.5 49.9l-1.9 1.7M88.7 49.9l-1.8 1.7"/>
<path d="M88.9 51.6l1.8-1.7-1.8 1.7M89 49.9l-1.9 1.7M89.5 49.9l-1.9 1.7M89.6 51.6l1.9-1.7-1.9 1.7M89.7 49.9l-1.8 1.7M90.2 49.9l-1.8 1.7M90.5 49.9l-1.9 1.7M91 49.9l-1.9 1.7M91.3 49.9l-1.9 1.7M91.8 49.9l-1.9 1.7M92 49.9l-1.8 1.7M92 50.2l-1.6 1.4"/>
<path d="M92 50.4l-1.3 1.2M92 50.6l-1.1 1M92 50.8l-.8 .8M92 51l-.6 .6M92 51.3l-.3 .3M101.8 49.9h5.4v1.7h-5.4zM102.1 49.9l-.3 .3M102.4 49.9l-.6 .6M102.4 50l-.3 .3M102.6 51.6l1.8-1.7-1.8 1.7M102.6 49.9l-.8 .8M102.9 49.9l-1.1 1"/>
<path d="M103.2 49.9l-1.4 1.2M103.3 51.6l1.9-1.7-1.9 1.7M103.4 49.9l-1.6 1.4M103.7 49.9l-1.9 1.7M103.9 49.9l-1.8 1.7M104.1 51.6l1.8-1.7-1.8 1.7M104.2 49.9l-1.9 1.7M104.7 49.9l-1.9 1.7M104.8 51.6l1.9-1.7-1.9 1.7M104.9 49.9l-1.8 1.7M105.4 49.9l-1.8 1.7M105.7 49.9l-1.9 1.7"/>
<path d="M106.2 49.9l-1.9 1.7M106.5 49.9l-1.9 1.7M107 49.9l-1.9 1.7M107.2 49.9l-1.8 1.7M107.2 50.2l-1.6 1.4M107.2 50.4l-1.3 1.2M107.2 50.6l-1.1 1M107.2 50.8l-.8 .8M107.2 51l-.6 .6M107.2 51.3l-.3 .3M120.3 49.9h5.4v1.7h-5.4zM120.6 49.9l-.3 .3"/>
<path d="M120.8 50l-.3 .3M120.8 49.9l-.5 .6M121 51.6l1.9-1.7-1.9 1.7M121.1 49.9l-.8 .8M121.3 49.9l-1 1M121.6 49.9l-1.3 1.2M121.8 51.6l1.8-1.7-1.8 1.7M121.9 49.9l-1.6 1.4M122.1 49.9l-1.8 1.7M122.4 49.9l-1.9 1.7M122.5 51.6l1.9-1.7-1.9 1.7M122.6 49.9l-1.8 1.7"/>
<path d="M123.1 49.9l-1.8 1.7M123.3 51.6l1.9-1.7-1.9 1.7M123.4 49.9l-1.9 1.7M123.9 49.9l-1.9 1.7M124.1 49.9l-1.8 1.7M124.7 49.9l-1.9 1.7M124.9 49.9l-1.9 1.7M125.4 49.9l-1.8 1.7M125.7 49.9l-1.9 1.7M125.7 50.2l-1.6 1.4M125.7 50.4l-1.4 1.2M125.7 50.6l-1.1 1"/>
<path d="M125.7 50.8l-.9 .8M125.7 51l-.6 .6M125.7 51.3l-.4 .3M138 49.9h5.4v1.7h-5.4zM138.3 49.9l-.3 .3M138.5 50l-.3 .3M138.5 49.9l-.5 .6M138.7 51.6l1.9-1.7-1.9 1.7M138.8 49.9l-.8 .8M139.1 49.9l-1.1 1M139.3 49.9l-1.3 1.2M139.5 51.6l1.8-1.7-1.8 1.7"/>
<path d="M139.6 49.9l-1.6 1.4M139.8 49.9l-1.8 1.7M140.1 49.9l-1.9 1.7M140.2 51.6l1.9-1.7-1.9 1.7M140.3 49.9l-1.8 1.7M140.8 49.9l-1.8 1.7M141 51.6l1.9-1.7-1.9 1.7M141.1 49.9l-1.9 1.7M141.6 49.9l-1.9 1.7M141.8 49.9l-1.8 1.7M142.4 49.9l-1.9 1.7M142.6 49.9l-1.9 1.7"/>
<path d="M143.1 49.9l-1.8 1.7M143.4 49.9l-1.9 1.7M143.4 50.2l-1.6 1.4M143.4 50.4l-1.4 1.2M143.4 50.6l-1.1 1M143.4 50.8l-.9 .8M143.4 51l-.6 .6M143.4 51.3l-.4 .3M154.1 49.9h5.4v1.7h-5.4zM154.4 49.9l-.3 .3M154.7 49.9l-.6 .6M154.7 50l-.4 .3"/>
<path d="M154.8 51.6l1.9-1.7-1.9 1.7M154.9 49.9l-.8 .8M155.2 49.9l-1.1 1M155.4 49.9l-1.3 1.2M155.6 51.6l1.9-1.7-1.9 1.7M155.7 49.9l-1.6 1.4M155.9 49.9l-1.8 1.7M156.2 49.9l-1.9 1.7M156.4 51.6l1.8-1.7-1.8 1.7M156.4 49.9l-1.8 1.7M157 49.9l-1.9 1.7M157.1 51.6l1.9-1.7-1.9 1.7"/>
<path d="M157.2 49.9l-1.9 1.7M157.7 49.9l-1.8 1.7M158 49.9l-1.9 1.7M158.5 49.9l-1.9 1.7M158.7 49.9l-1.8 1.7M159.2 49.9l-1.8 1.7M159.5 49.9l-1.9 1.7M159.5 50.2l-1.6 1.4M159.5 50.4l-1.4 1.2M159.5 50.6l-1.1 1M159.5 50.8l-.8 .8M159.5 51l-.6 .6"/>
<path d="M159.5 51.3l-.3 .3M88.3 156.1h3.7v1.1h-3.7zM88.4 156.3l.2-.2-.3 .3M88.5 156.1l-.2 .2M88.8 157.2l1.3-1.1-1.3 1.1M88.8 156.1l-.5 .5M89 156.1l-.7 .6M89.2 156.1l-.9 .8M89.3 157.2l1.3-1.1-1.3 1.1M89.4 156.1l-1.1 .9M89.5 156.1l-1.2 1.1M89.7 156.1l-1.3 1.1"/>
<path d="M89.8 157.2l1.3-1.1-1.3 1.1M89.9 156.1l-1.3 1.1M90.2 156.1l-1.3 1.1M90.4 157.2l1.3-1.1-1.3 1.1M90.4 156.1l-1.3 1.1M90.8 156.1l-1.3 1.1M91 156.1l-1.4 1.1M91.3 156.1l-1.3 1.1M91.5 156.1l-1.3 1.1M91.8 156.1l-1.3 1.1M92 156.1l-1.3 1.1M92 156.2l-1.1 1"/>
<path d="M92 156.4l-.9 .8M92 156.5l-.7 .7M92 156.7l-.6 .5M92 156.8l-.4 .4M92 157l-.2 .2M103.4 156.1h3.8v1.1h-3.8zM103.6 156.3l.2-.2-.4 .3M103.7 156.1l-.3 .2M104 157.2l1.3-1.1-1.3 1.1M104 156.1l-.6 .5M104.2 156.1l-.8 .6M104.4 156.1l-1 .8"/>
<path d="M104.5 157.2l1.3-1.1-1.3 1.1M104.5 156.1l-1.1 .9M104.7 156.1l-1.3 1.1M104.9 156.1l-1.3 1.1M105 157.2l1.3-1.1-1.3 1.1M105.1 156.1l-1.3 1.1M105.4 156.1l-1.3 1.1M105.6 157.2l1.3-1.1-1.3 1.1M105.6 156.1l-1.3 1.1M106 156.1l-1.3 1.1M106.2 156.1l-1.4 1.1M106.5 156.1l-1.3 1.1"/>
<path d="M106.7 156.1l-1.3 1.1M107 156.1l-1.3 1.1M107.2 156.1l-1.3 1.1M107.2 156.2l-1.1 1M107.2 156.4l-.9 .8M107.2 156.5l-.7 .7M107.2 156.7l-.6 .5M107.2 156.8l-.4 .4M107.2 157l-.2 .2M121.9 156.1h3.8v1.1h-3.8zM122 156.3l.3-.2-.4 .3M122.1 156.1l-.2 .2"/>
<path d="M122.4 157.2l1.3-1.1-1.3 1.1M122.5 156.1l-.6 .5M122.6 156.1l-.7 .6M122.8 156.1l-.9 .8M122.9 157.2l1.3-1.1-1.3 1.1M123 156.1l-1.1 .9M123.2 156.1l-1.3 1.1M123.3 156.1l-1.3 1.1M123.5 157.2l1.3-1.1-1.3 1.1M123.5 156.1l-1.3 1.1M123.9 156.1l-1.3 1.1M124 157.2l1.3-1.1-1.3 1.1"/>
<path d="M124.1 156.1l-1.3 1.1M124.4 156.1l-1.3 1.1M124.6 156.1l-1.3 1.1M125 156.1l-1.4 1.1M125.1 156.1l-1.3 1.1M125.5 156.1l-1.3 1.1M125.7 156.1l-1.3 1.1M125.7 156.2l-1.2 1M125.7 156.4l-1 .8M125.7 156.5l-.8 .7M125.7 156.7l-.6 .5M125.7 156.8l-.4 .4"/>
<path d="M125.7 157l-.3 .2M139.6 156.1h3.8v1.1h-3.8zM139.7 156.3l.3-.2-.4 .3M139.8 156.1l-.2 .2M140.1 157.2l1.3-1.1-1.3 1.1M140.2 156.1l-.6 .5M140.3 156.1l-.7 .6M140.5 156.1l-.9 .8M140.6 157.2l1.3-1.1-1.3 1.1M140.7 156.1l-1.1 .9M140.9 156.1l-1.3 1.1M141 156.1l-1.3 1.1"/>
<path d="M141.2 157.2l1.3-1.1-1.3 1.1M141.2 156.1l-1.3 1.1M141.6 156.1l-1.3 1.1M141.7 157.2l1.3-1.1-1.3 1.1M141.8 156.1l-1.4 1.1M142.1 156.1l-1.3 1.1M142.3 156.1l-1.3 1.1M142.6 156.1l-1.3 1.1M142.8 156.1l-1.3 1.1M143.2 156.1l-1.3 1.1M143.4 156.1l-1.3 1.1M143.4 156.2l-1.2 1"/>
<path d="M143.4 156.4l-1 .8M143.4 156.5l-.8 .7M143.4 156.7l-.6 .5M143.4 156.8l-.5 .4M143.4 157l-.3 .2M155.7 156.1h3.8v1.1h-3.8zM155.9 156.3l.2-.2-.4 .3M155.9 156.1l-.2 .2M156.2 157.2l1.4-1.1-1.4 1.1M156.3 156.1l-.6 .5M156.5 156.1l-.8 .6M156.7 156.1l-1 .8"/>
<path d="M156.8 157.2l1.3-1.1-1.3 1.1M156.8 156.1l-1.1 .9M157 156.1l-1.3 1.1M157.2 156.1l-1.3 1.1M157.3 157.2l1.3-1.1-1.3 1.1M157.4 156.1l-1.3 1.1M157.7 156.1l-1.3 1.1M157.8 157.2l1.4-1.1-1.4 1.1M157.9 156.1l-1.3 1.1M158.3 156.1l-1.3 1.1M158.4 156.1l-1.3 1.1M158.8 156.1l-1.3 1.1"/>
<path d="M159 156.1l-1.3 1.1M159.3 156.1l-1.3 1.1M159.5 156.1l-1.3 1.1M159.5 156.2l-1.1 1M159.5 156.4l-.9 .8M159.5 156.5l-.8 .7M159.5 156.7l-.6 .5M159.5 156.8l-.4 .4M159.5 157l-.2 .2"/>
</g>
<g font-size="3.6">
<text x="30.9" y="96" transform="rotate(-90 30.9 96)">CH</text>
<text x="69.5" y="96" transform="rotate(-90 69.5 96)">CH</text>
<text x="120" y="140">CW</text>
<text x="114.9" y="144.3">CW+200</text>
</g>
<g font-size="3.3">
<text x="248.8" y="122.1">GEAR OPERATED</text>
<text x="248.7" y="126.2">ROLLING SHUTTER</text>
</g>
<g font-size="2.7">
<text x="36.5" y="140.1">SIDE VIEW</text>
<text x="109.1" y="149">INSIDE ELEVATION</text>
<text x="119.2" y="162.8">PLAN</text>
</g>
<text font-size="2.4" x="181.3" y="131.6">FFL</text>
<g font-size="2.2">
<text x="30.9" y="47.7" transform="rotate(-90 30.9 47.7)">400</text>
<text x="37.6" y="45.1">400</text>
<text x="69" y="52.9" transform="rotate(-90 69 52.9)">400</text>
</g>
<g font-size="2.1">
<text x="206.8" y="179">3000</text>
<text x="222.2" y="179">3000</text>
<text x="239.4" y="179.1">1</text>
</g>
<g font-size="1.9">
<text x="218.5" y="64.1">Type MS Shutter</text>
<text x="219.4" y="61.7">1mm Thk.Curve</text>
<text x="246.8" y="63.3">1.REQUIRED STRUCTURE FOR ROLLING</text>
<text x="246.9" y="60.9">NOTE:</text>
<text x="247" y="65.6">SHUTTER WILL BE CLIENT'S SCOPE.</text>
<text x="232.6" y="66.6">lath</text>
<text x="246.9" y="70.4">BE GIVEN TO THE SHUTTER.</text>
<text x="246.9" y="68.1">2.ONE COAT OF RED OXIDE PRIMER WILL</text>
<text x="246.9" y="75.3">REQUIRE AT SITE(CLIENT'S SCOPE)</text>
<text x="246.9" y="72.8">3.SINGLE PHASE. 3 CORE 1.5 SQ. CABLE</text>
<text x="247" y="77.6">4.FOR FINAL FINISH CLIENT SHOULD</text>
<text x="246.9" y="80">MENTION COLOR SHADE FOR ROLLING</text>
<text x="247" y="82.4">SHUTTER.</text>
<text x="221.1" y="93.2">RAIL PROFILE</text>
<text x="222.2" y="90.7">M.S. BOTTOM</text>
<text x="229.7" y="95.6">2.5MM</text>
<text x="219.6" y="108.4">HEAVY RUBBER GAS KIT</text>
</g>
<g font-size="1.8">
<text x="104.9" y="41.3">TENSION SPRING</text>
<text x="132.2" y="37">HOOD COVER</text>
<text x="168.6" y="39.4">PROPOSED RCC OR</text>
<text x="168.6" y="41.6">PEB STRUCTURE</text>
<text x="182.2" y="55.2">MS BRACKET &amp;</text>
<text x="182.2" y="57.5">BEARING ASSEMBLY</text>
<text x="181.8" y="82.7">100 x 3 MM THK.</text>
<text x="181.9" y="84.9">MS GUIDE</text>
<text x="176" y="101.9">MS SLATS</text>
<text x="182.4" y="113.1">MANUAL OPERATING</text>
</g>
<g font-size="1.7">
<text x="247.3" y="33.3">DIMENSION :</text>
<text x="86.6" y="36.9">SHAFT</text>
<text x="247.3" y="38.1">CLEAR WIDTH</text>
<text x="263.6" y="38.1">CLEAR HEIGHT</text>
<text x="281.1" y="38.1">QUANTITY</text>
<text x="247.1" y="50">MATERIAL:</text>
<text x="13" y="56.6">GEAR OPERATED</text>
<text x="17" y="58.7">MECHANISM</text>
<text x="247.3" y="56">THICKNESS :</text>
<text x="208.2" y="65.8" transform="rotate(-90 208.2 65.8)">75</text>
<text x="208.9" y="95.4" transform="rotate(-90 208.9 95.4)">100 MM</text>
<text x="18.2" y="111.7">HAND CRANK</text>
<text x="19.3" y="113.8">MECHANISM</text>
<text x="247.3" y="117.2">TITLE:</text>
<text x="170.5" y="125.3" transform="rotate(-90 170.5 125.3)">1250</text>
<text x="246.3" y="131.9">CLIENT'S APPROVAL :</text>
<text x="65.5" y="136.5">BOTTOM LOCK</text>
<text x="130.4" y="136">HANDLE</text>
<text x="246.9" y="143">CLIENT -</text>
<text x="247.2" y="146.8">PROJECT -</text>
<text x="247" y="150.2">SITE LOCATION -</text>
<text x="247.1" y="153.7">DWG. NO. : NIHVA/16-17/VDR/060</text>
<text x="53.6" y="156.1">100</text>
<text x="247.2" y="157.2">SCALE: NTS</text>
<text x="247.2" y="161.6">DRAWN BY: SURAJ</text>
<text x="262.6" y="157.1">WT:</text>
<text x="271" y="161.7">DATE: 10-03-2017</text>
<text x="275.2" y="157.2">SHEET:1 OF 1</text>
<text x="91.6" y="167">300 mm FREE</text>
<text x="170.7" y="165">required for bracket &amp; gear installation</text>
<text x="179.1" y="162.8">450 mm free space</text>
<text x="247.6" y="166.6">CHECK BY : SAGAR P.</text>
<text x="271.1" y="166.8">DATE: 10-03-2017</text>
<text x="86.9" y="171.2">BRACKET INSTALLATION</text>
<text x="88.6" y="169.1">SPACE FOR GUIDE &amp;</text>
<text x="203.7" y="172.3">CLEAR WIDTH</text>
<text x="218.5" y="172.5">CLEAR HEIGHT</text>
<text x="235.9" y="173.4">QUANTITY</text>
<text x="246.7" y="171.3">APPROVED BY :</text>
<text x="261.9" y="171.3">R.K</text>
<text x="271.1" y="171.3">DATE: 10-03-2017</text>
<text x="211.5" y="174.4">(CW)</text>
<text x="227.4" y="174.6">(CH)</text>
<text x="246.9" y="175.4">If any queries contact : projects@nihva.com</text>
<text x="247" y="179.5">NOTE: ALL DIMENSIONS ARE IN mm</text>
</g>
<g font-size="1.6">
<text x="270.9" y="107.1">NIHVA TECHNOLOGIES</text>
<text x="209.4" y="112.4">M.S. BOTTOM RAIL PROFILE 2.5MM</text>
<text x="272.9" y="109">PVT. LTD. PUNE</text>
<text x="10.4" y="122.5">MS BOTTOM</text>
<text x="10.5" y="124.5">WITH ANGLE STIFFNER</text>
<text x="21.5" y="122.5">WITH</text>
<text x="34.3" y="125.8">INSIDE</text>
<text x="46.9" y="126">OUTSIDE</text>
<text x="172.1" y="138">MS BOTTOM WITH ANGLE STIFFNER</text>
<text x="172.2" y="140">WITH RUBBER SAFTEY EDGE</text>
<text x="97.9" y="153.4">OUTSIDE</text>
<text x="174.3" y="152.5">EXISTING CLIENT STRUCTURE</text>
<text x="98.9" y="161.9">INSIDE</text>
<text x="8.2" y="166.2">100X3 MM THK.</text>
<text x="12.7" y="168.2">MS GUIDE</text>
</g>
<g font-size="1.4">
<text x="271.5" y="110.6">Email:- info@nihva.com</text>
<text x="271.6" y="112.7">Website:- www.nihva.com</text>
</g>
</svg>
